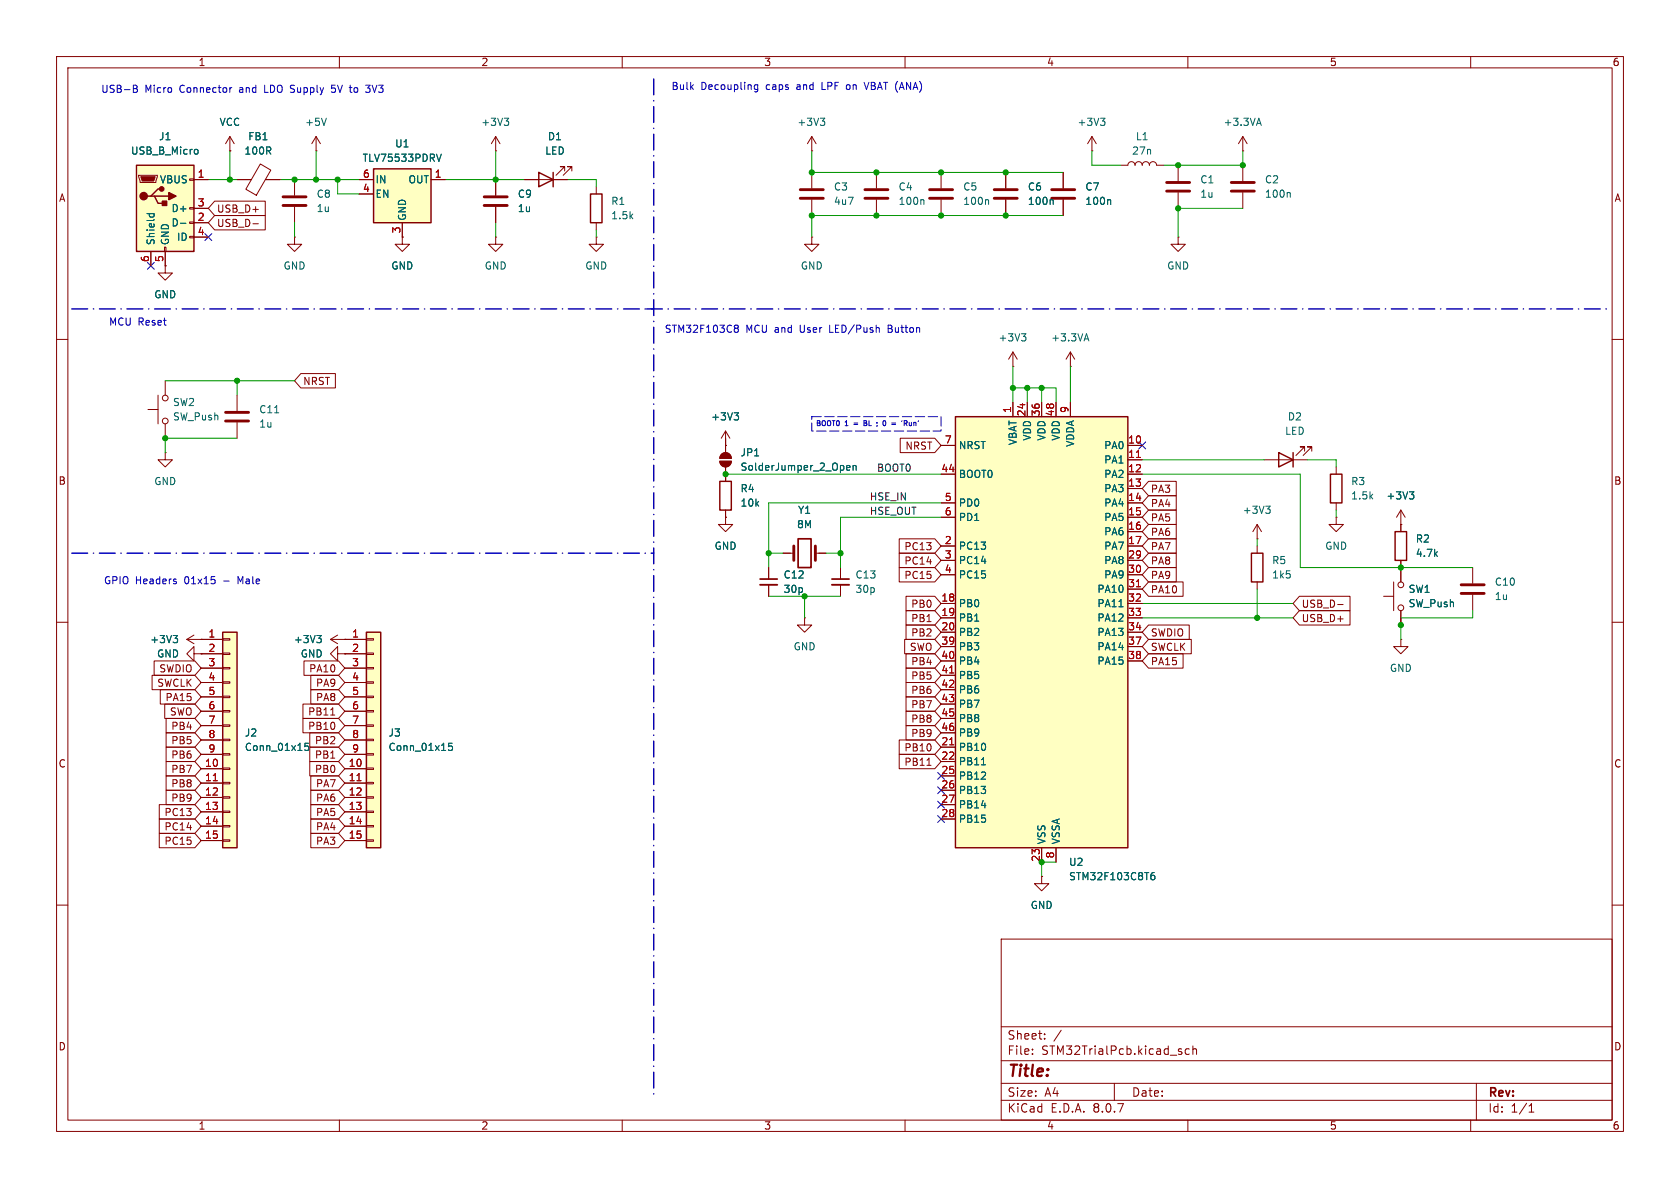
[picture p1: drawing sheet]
<svg xmlns="http://www.w3.org/2000/svg" width="297mm" height="210mm" viewBox="0 0 297 210" stroke-linecap="round" stroke-linejoin="round" font-family="sans-serif">
<g fill="none" stroke="#840000" stroke-width=".18">
<path d="M10 10h277v190h-277zM12 12h273v186h-273zM60 10v2M110 10v2M160 10v2M210 10v2M260 10v2M143.5 26.7h.1M143.5 24.1l-.8 1.3M143.5 24.1v2.6M143.5 30.5v2.8M143.5 35.3v2.8"/>
<path d="M143.5 24.1l.8 1.3M154.9 30.5v2.8M154.9 35.3v2.8M188 30.5v2.8M188 35.3v2.8M198.1 29.2h1.3a.64 .64 0 0 1 .6-.6 .64 .64 0 0 1 .7 .6 .64 .64 0 0 1 .6-.6 .64 .64 0 0 1 .6 .6 .64 .64 0 0 1 .7-.6 .64 .64 0 0 1 .6 .6 .64 .64 0 0 1 .6-.6 .64 .64 0 0 1 .7 .6h1.2M208.3 29.2v2.8M208.3 34v2.8M143.5 41.9v1.3h1.3l-1.3 1.3-1.3-1.3h1.3M143.5 41.9h.1M208.3 41.9v1.3h1.2l-1.2 1.3-1.3-1.3h1.3M208.3 41.9h.1"/>
<path d="M10 60h2M128.3 78.7h.1M128.3 76.2v3.8M128.3 76.2l-.8 1.3M128.3 76.2l.7 1.3M179.1 64.8h.1M179.1 62.2l-.8 1.3M179.1 62.2v2.6M179.1 62.2l.7 1.3M230.6 79.8v-.8h-.7h.7l-1.5 1.5M231.9 79.8v-.8h-.8h.8l-1.5 1.5M285 60h2"/>
<path d="M127.3 81.5h2a1.02 1.02 0 0 1-1 1 1.02 1.02 0 0 1-1-1zM127.5 80.3a1.02 1.02 0 0 1 1.2-.2 1.02 1.02 0 0 1 .6 .9h-2zM128.3 91.4v1.3h1.2l-1.2 1.3-1.3-1.3h1.3M128.3 91.4h.1M128.3 82.6v2.5M128.3 90.2v1.2M222.2 95.3h.1M222.2 92.7l-.7 1.3M222.2 92.7v2.6M222.2 96.5v1.3M222.2 92.7l.8 1.3M223.5 81.3h7.6"/>
<path d="M10 110h2M222.2 102.9v1.2M285 110h2M10 160h2M177 166h108v32h-108zM285 160h2M60 198v2M110 198v2M160 198v2M177 194.5h108M177 191.5h108M177 187.5h108"/>
<path d="M177 181.5h108M182.5 186.3v.1M182.5 185.5v.1M184.7 183.6v.1M184.7 182.8v.1M187.6 182.1l-1.3 2M197 191.5v3M208.9 186v.3M210 198v2M210.2 185.5l-.4-.1-.3 .3v.4l.2 .2h.5M210.9 185.5l.2-.1 .4 .1v.9M210.9 184.9v1.5"/>
<path d="M260 198v2M261 191.5v6.5M270.3 196.6h.9M270.3 195.5l.4-.4v1.5"/>
</g>
<path d="M141.5 35.1h4M141.5 33.5h4M152.9 35.1h4.1M152.9 33.5h4.1M185.9 35.1h4.1M185.9 33.5h4.1M206.2 33.8h4.1M206.2 32.3h4.1" fill="none" stroke="#840000" stroke-width=".51"/>
<path d="M127.3 85.1h2v5.1h-2zM221.2 97.8h2.1v5.1h-2.1zM226.1 80l2.5 1.3-2.5 1.3zM228.6 80v2.6" fill="none" stroke="#840000" stroke-width=".25"/>
<g fill="none" stroke="#006464" stroke-width=".18">
<path d="M145 20.9h.8l-.4 .5M145.6 21.4l.2 .2v.3l-.2 .3M163.2 35.3l.1 .2v.6M196.2 35.3l.2 .2v.6M180.6 59h.8l-.5 .5M181.1 59.5l.3 .2v.3l-.3 .3M129.8 73h.8l-.5 .5M130.3 73.5l.3 .2v.3l-.3 .2M149.7 82.7l.6-.1-.1-.3h-.4l-.1 .2v.6h.5M150.8 82.4l.2-.1h.3l.1 .8M150.8 82.3v.8M223.8 89.5h.7l-.4 .5"/>
<path d="M224.3 90l.2 .2v.3l-.2 .2"/>
</g>
<g fill="#840000" stroke="#840000" stroke-width=".18">
<path d="M127.3 81.5h2a1.02 1.02 0 0 1-1 1 1.02 1.02 0 0 1-1-1z"/>
<path d="M127.5 80.3a1.02 1.02 0 0 1 1.2-.2 1.02 1.02 0 0 1 .6 .9h-2z"/>
</g>
<path d="M168.9 73.7h30.5v76.2h-30.5z" fill="#ffffc2"/>
<path d="M95.2 30.5l2.6 1.3-2.6 1.2zM97.8 30.5v2.5M104.4 34.3h2v5.1h-2zM168.9 73.7h30.5v76.2h-30.5zM246.6 94h2.1v5.1h-2.1z" fill="none" stroke="#840000" stroke-width=".25"/>
<g fill="none" stroke="#840000" stroke-width=".18">
<path d="M87.6 26.7h.1M87.6 24.1v2.6M87.6 31.8v2.7M87.6 36.6v2.8M87.6 24.1l-.7 1.3M87.6 24.1l.8 1.3M92.7 31.8h7.6M99.8 30.2v-.7h-.7h.7l-1.5 1.5M101.1 30.2v-.7h-.8h.8l-1.5 1.5M105.4 33v1.3M105.4 39.4v1.2M87.6 41.9v1.3h1.3l-1.3 1.3-1.2-1.3h1.2"/>
<path d="M87.6 41.9h.1M166.4 78.7h2.5M179.1 71.1v2.6M181.6 71.1v2.6M184.1 71.1v2.6M186.7 71.1v2.6M189.2 64.8h.1M189.2 62.2v2.6M189.2 71.1v2.6M189.2 62.2l-.7 1.3M189.2 62.2l.8 1.3M199.4 78.7h2.5"/>
<path d="M166.4 83.8h2.5M166.4 88.9h2.5M166.4 91.4h2.5M166.4 96.5h2.5M166.4 99.1h2.5M199.4 81.3h2.5M199.4 83.8h2.5M199.4 86.4h2.5M199.4 88.9h2.5M199.4 91.4h2.5M199.4 94h2.5M199.4 96.5h2.5"/>
<path d="M199.4 99.1h2.5M236.2 91.4v1.3h1.3l-1.3 1.3-1.3-1.3h1.3M236.2 91.4h.1M247.6 92.7h.1M247.6 90.2l-.7 1.2M247.6 90.2v3.8M247.6 99.1v3.8M247.6 90.2l.8 1.2M166.4 106.7h2.5M166.4 109.2h2.5M166.4 111.8h2.5M166.4 101.6h2.5"/>
<path d="M166.4 114.3h2.5M166.4 116.8h2.5M166.4 119.4h2.5M199.4 106.7h2.5M199.4 109.2h2.5M199.4 111.8h2.5M199.4 101.6h2.5M199.4 104.1h2.5M199.4 114.3h2.5M199.4 116.8h2.5M244.6 105.4h1.8M246.4 102.9v5.1"/>
<path d="M247.6 113v1.3h1.3l-1.3 1.3-1.2-1.3h1.2M247.6 113h.1M247.6 108v2.5M166.4 132.1h2.5M166.4 134.6h2.5M166.4 137.2h2.5M166.4 139.7h2.5M166.4 121.9h2.5M166.4 124.5h2.5M166.4 127h2.5M166.4 129.5h2.5M166.4 142.2h2.5"/>
<path d="M166.4 144.8h2.5M184.1 154.9v1.3h1.3l-1.3 1.3-1.2-1.3h1.2M184.1 154.9h.1M184.1 149.9v2.5M186.7 149.9v2.5"/>
<circle cx="247.7" cy="107.4" r=".51"/>
<circle cx="247.7" cy="103.4" r=".51"/>
</g>
<path d="M200.9 80.9h.7M167.9 119h.7M200.9 103.7h.7M167.9 131.7h.7" fill="none" stroke="#a90000" stroke-width=".18"/>
<path d="M89.1 20.9h.8l-.4 .5M89.7 21.4l.2 .2v.3l-.2 .3M191.8 59.9h.6M192.1 59l.4 1.3M249.2 86.9h.7l-.4 .5M249.7 87.4l.2 .3v.3l-.2 .2M197.8 107.3h.7M173.5 135.2h.7M203.4 155l.3-.3h.2l.3 .3v.3l-.3 .2h-.3l-.2-.2M204.1 154.2l-.4 .1-.3 .5" fill="none" stroke="#006464" stroke-width=".18"/>
<path d="M85.6 36.3h4.1M85.6 34.8h4.1" fill="none" stroke="#840000" stroke-width=".51"/>
<path d="M66 29.8h10.2v9.6h-10.2z" fill="#ffffc2"/>
<path d="M66 29.8h10.2v9.6h-10.2zM235.2 83.8h2v5.1h-2z" fill="none" stroke="#840000" stroke-width=".25"/>
<g fill="none" stroke="#840000" stroke-width=".18">
<path d="M40.6 26.7h.1M40.6 24.1l-.7 1.3M40.6 24.1v2.6M40.6 24.1l.8 1.3M41.9 31.8h2.5M46 29l1.9 1.1-2.6 4.4-1.8-1zM46.9 31.8h2.6M55.9 26.7h.1M55.9 24.1l-.8 1.3M55.9 24.1v2.6M55.9 24.1l.7 1.3M63.5 31.8h2.5"/>
<path d="M63.5 34.3h2.5M71.1 39.4v2.5M76.2 31.8h2.5M29.2 47v1.3h1.3l-1.3 1.2-1.3-1.2h1.3M29.2 47h.1M52.1 41.9v1.3h1.2l-1.2 1.3-1.3-1.3h1.3M52.1 41.9h.1M236.2 82.6v1.2M236.2 88.9v1.3M148.6 100.3v2.1M148.6 103.4v2M260.3 100.3v2.8"/>
<path d="M260.3 105.2v2.8"/>
</g>
<path d="M57.7 20.9l-.4 1.3M78 27.2l-.4 1.3" fill="none" stroke="#006464" stroke-width=".18"/>
<path d="M258.3 104.9h4.1M258.3 103.4h4.1" fill="none" stroke="#840000" stroke-width=".51"/>
<path d="M147.1 103.4h3" fill="none" stroke="#840000" stroke-width=".33"/>
<path d="M147.1 102.4h3" fill="none" stroke="#840000" stroke-width=".3"/>
<path d="M24.1 29.2h10.2v15.3h-10.2z" fill="#ffffc2"/>
<path d="M24.1 29.2h10.2v15.3h-10.2zM26.7 34.7h.6l.6 1.2h1.3M27.3 34.7h2.5M28.6 33.4h-.7l-1.2 1.3h-.7" fill="none" stroke="#840000" stroke-width=".25"/>
<g fill="#840000" stroke="#840000" stroke-width=".25">
<path d="M29.8 34l1.3 .7-1.3 .6z"/>
<path d="M28.7 35.6h.8v.7h-.8z"/>
<circle cx="25.4" cy="34.7" r=".63"/>
<circle cx="28.6" cy="33.4" r=".38"/>
</g>
<g fill="none" stroke="#840000" stroke-width=".18">
<path d="M24.5 31h3.3v.2l-.2 1.1h-2.8zM33.5 39.2h.8v.3h-.8zM33.5 36.7h.8v.3h-.8zM33.5 31.6h.8v.3h-.8zM34.3 31.8h2.5M34.3 39.4h2.5M34.3 36.8h2.5M52.1 31.8v2.7M52.1 36.6v2.8M166.4 30.5v2.8M166.4 35.3v2.8M177.8 30.5v2.8"/>
<path d="M177.8 35.3v2.8M193 26.7h.1M193 24.1l-.7 1.3M193 24.1v2.6M193 24.1l.8 1.3M219.7 26.7h.1M219.7 24.1l-.8 1.3M219.7 24.1v2.6M219.7 29.2v2.8M219.7 34v2.8M219.7 24.1l.8 1.3M26.7 44.5v2.5"/>
<path d="M29.1 43.7h.2v.8h-.2zM29.2 44.5v2.5M33.5 41.8h.8v.2h-.8zM34.3 41.9h2.5M71.1 41.9v1.3h1.3l-1.3 1.3-1.3-1.3h1.3M71.1 41.9h.1M105.4 41.9v1.3h1.3l-1.3 1.3-1.3-1.3h1.3M105.4 41.9h.1M26.2 72.4h1.7M27.9 69.9v5M29.2 67.3v2.6M29.2 74.9v2.6"/>
<path d="M41.9 69.9v2.7M41.9 74.7v2.8M29.2 80v1.3h1.3l-1.3 1.3-1.3-1.3h1.3M29.2 80h.1M33 113l1.3 .8M33 113h2.6M34.3 115.6v-1.3l-1.3 1.3 1.3 1.2v-1.2h1.3M34.3 112.3l-1.3 .7M35.6 113h.1M35.6 115.6h.1M58.4 113h2.6M58.4 113l1.3 .8"/>
<path d="M59.7 115.6v-1.3l-1.3 1.3 1.3 1.2v-1.2h1.3M59.7 112.3l-1.3 .7M61 115.6h.1M61 113h.1"/>
<circle cx="29.2" cy="74.4" r=".51"/>
<circle cx="29.2" cy="70.4" r=".51"/>
</g>
<path d="M24.9 31.2h2.5l-.2 .8h-2.1z" fill="#840000" stroke="#840000" stroke-width=".18"/>
<g fill="none" stroke="#006464" stroke-width=".18">
<path d="M26 37.8h1.2M26.5 37.8l-.1 .3M27.2 37.8v.3M31.9 39.5h1M34.6 26.4l.3 .1 .1 .1v.5l-.4 .1M174.6 35.3l.2 .2v.6M186 35.3l.2 .2v.6M194.6 20.9h.7l-.4 .5M195.1 21.4l.2 .2v.3l-.2 .3M222.2 21.8h.7M222.6 20.9l.4 1.3M227.9 34l.2 .2v.7"/>
<path d="M48.6 73h.7M30.6 112.3h.8l-.4 .5M31.2 112.8l.2 .3v.3l-.2 .2M56 112.3h.8l-.4 .5M56.6 112.8l.2 .3v.3l-.2 .2"/>
</g>
<path d="M50 36.3h4.1M50 34.8h4.1M164.3 35.1h4.1M164.3 33.5h4.1M175.8 35.1h4M175.8 33.5h4M217.7 33.8h4M217.7 32.3h4M39.9 74.4h4M39.9 72.9h4" fill="none" stroke="#840000" stroke-width=".51"/>
<path d="M39.4 111.8h2.5v38.1h-2.5z" fill="#ffffc2"/>
<g fill="none" stroke="#840000" stroke-width=".18">
<path d="M35.6 113h3.8M35.6 115.6h3.8M35.6 118.1h3.8M39.4 118h1.2v.2h-1.2zM39.4 115.4h1.2v.3h-1.2zM39.4 112.9h1.2v.3h-1.2zM142.2 109.2v1.3h1.3l-1.3 1.3-1.2-1.3h1.2M142.2 109.2h.1M35.6 135.9h3.8M35.6 138.4h3.8M35.6 120.7h3.8M35.6 123.2h3.8"/>
<path d="M35.6 125.7h3.8M35.6 128.3h3.8M35.6 130.8h3.8M35.6 133.4h3.8M39.4 138.3h1.2v.3h-1.2zM39.4 135.8h1.2v.2h-1.2zM39.4 133.2h1.2v.3h-1.2zM39.4 130.7h1.2v.2h-1.2zM39.4 128.1h1.2v.3h-1.2zM39.4 125.6h1.2v.3h-1.2zM39.4 123.1h1.2v.2h-1.2zM39.4 120.5h1.2v.3h-1.2z"/>
<path d="M35.6 141h3.8M35.6 143.5h3.8M35.6 146.1h3.8M35.6 148.6h3.8M39.4 148.5h1.2v.2h-1.2zM39.4 145.9h1.2v.3h-1.2zM39.4 143.4h1.2v.2h-1.2zM39.4 140.8h1.2v.3h-1.2z"/>
</g>
<path d="M39.4 111.8h2.5v38.1h-2.5z" fill="none" stroke="#840000" stroke-width=".25"/>
<path d="M37.7 138h.7" fill="none" stroke="#a90000" stroke-width=".18"/>
<path d="M54.5 131.4h-.6v.6l.2-.1h.4l.1 .2-.1 .4-.1 .2-.5-.2" fill="none" stroke="#006464" stroke-width=".18"/>
<path d="M64.8 111.8h2.5v38.1h-2.5z" fill="#ffffc2"/>
<g fill="none" stroke="#840000" stroke-width=".18">
<path d="M34.3 31.8h2.5M34.3 39.4h2.5M34.3 36.8h2.5M37.9 38.1h9v2.5h-9l-1.1-1.2zM37.9 35.6h9v2.5h-9l-1.1-1.3zM40.6 26.7h.1M41.9 31.8h2.5M44.7 39.6h1M47 31.8h2.5M63.5 31.8h2.5M63.5 34.3h2.5M71.1 39.4v2.5"/>
<path d="M76.2 31.8h2.5M87.6 31.8v2.7M87.6 36.6v2.8M92.7 31.8h2.5M97.8 31.8h2.5M177.8 30.5v2.8M177.8 35.3v2.8M188 30.5v2.8M188 35.3v2.8M26.7 44.5v2.5M29.2 47h.1M29.2 44.5v2.5"/>
<path d="M34.3 41.9h2.5M71.1 41.9h.1M53.2 66h6.1v2.6h-6.1l-1.1-1.3zM128.3 78.7h.1M128.3 77.5v2.5M159.1 77.5h6.2l1.1 1.2-1.1 1.3h-6.2zM166.4 78.7h2.5M179.1 71.1v2.6M181.6 71.1v2.6M184.1 71.1v2.6M186.7 71.1v2.6M189.2 71.1v2.6"/>
<path d="M199.4 78.7h2.5M128.3 91.4h.1M128.3 82.6v2.5M128.3 90.2v1.2M138.4 97.8h1.9M144.1 97.8h1.9M159 95.2h6.3l1.1 1.3-1.1 1.3h-6.3zM159 97.8h6.3l1.1 1.3-1.1 1.2h-6.3zM166.4 83.8h2.5M166.4 88.9h2.5M166.4 91.4h2.5M166.4 96.5h2.5"/>
<path d="M166.4 99.1h2.5M199.4 81.3h2.5M199.4 83.8h2.5M199.4 86.4h2.5M199.4 88.9h2.5M199.4 91.4h2.5M199.4 94h2.5M199.4 96.5h2.5M199.4 99.1h2.5M203 97.8h4.9v2.5h-4.9l-1.1-1.2zM203 95.2h4.9v2.6h-4.9l-1.1-1.3zM203 92.7h4.9v2.6h-4.9l-1.1-1.3z"/>
<path d="M203 87.6h4.9v2.6h-4.9l-1.1-1.3zM203 90.2h4.9v2.5h-4.9l-1.1-1.3zM203 85.1h4.9v2.5h-4.9l-1.1-1.2zM247.6 92.7h.1M247.6 92.7v1.3M247.6 99.1v3.8M26.9 119.4h7.5l1.2 1.3-1.2 1.2h-7.5zM27.2 116.8h7.2l1.2 1.3-1.2 1.3h-7.2zM35.6 115.6h.1M35.6 113h.1M35.6 113h3.8M35.6 115.6h3.8"/>
<path d="M35.6 118.1h3.8M53.7 116.8h6.1l1.2 1.3-1.2 1.3h-6.1zM54.9 119.4h4.9l1.2 1.3-1.2 1.2h-4.9zM61 113h.1M61 115.6h.1M61 113h3.8M61 115.6h3.8M61 118.1h3.8M64.8 118h1.2v.2h-1.2zM64.8 115.4h1.2v.3h-1.2zM64.8 112.9h1.2v.3h-1.2zM135.9 100.3v2.1"/>
<path d="M135.9 103.4v2M159 100.3h6.3l1.1 1.3-1.1 1.3h-6.3zM159.9 113h5.4l1.1 1.3-1.1 1.3h-5.4zM160.2 105.4h5.1l1.1 1.3-1.1 1.3h-5.1zM160.2 107.9h5.1l1.1 1.3-1.1 1.3h-5.1zM160.2 110.5h5.1l1.1 1.3-1.1 1.2h-5.1zM160.2 115.6h5.1l1.1 1.2-1.1 1.3h-5.1zM160.2 118.1h5.1l1.1 1.3-1.1 1.3h-5.1zM166.4 106.7h2.5M166.4 109.2h2.5M166.4 111.8h2.5M166.4 101.6h2.5"/>
<path d="M166.4 114.3h2.5M166.4 116.8h2.5M166.4 119.4h2.5M199.4 106.7h2.5M199.4 109.2h2.5M199.4 111.8h2.5M199.4 101.6h2.5M199.4 104.1h2.5M199.4 114.3h2.5M199.4 116.8h2.5M203 115.6h6.2v2.5h-6.2l-1.1-1.3zM203 102.9h6.2v2.5h-6.2l-1.1-1.3z"/>
<path d="M203 113h7.6v2.6h-7.6l-1.1-1.3zM203 110.5h7.2v2.5h-7.2l-1.1-1.2zM203 100.3h4.9v2.6h-4.9l-1.1-1.3zM229.7 105.4h9v2.6h-9l-1.1-1.3zM229.7 107.9h9v2.6h-9l-1.1-1.3zM236.5 106.9h.9M247.6 108v2.5M28.3 121.9h6.1l1.2 1.3-1.2 1.3h-6.1zM29.1 124.5h5.3l1.2 1.2-1.2 1.3h-5.3zM29.4 137.2h5l1.2 1.2-1.2 1.3h-5zM29.4 127h5l1.2 1.3-1.2 1.2h-5zM29.4 134.6h5l1.2 1.3-1.2 1.3h-5z"/>
<path d="M29.4 132.1h5l1.2 1.3-1.2 1.2h-5zM29.4 129.5h5l1.2 1.3-1.2 1.3h-5zM29.4 139.7h5l1.2 1.3-1.2 1.2h-5zM35.6 135.9h3.8M35.6 138.4h3.8M35.6 120.7h3.8M35.6 123.2h3.8M35.6 125.7h3.8M35.6 128.3h3.8M35.6 130.8h3.8M35.6 133.4h3.8M53.6 124.5h6.2l1.2 1.2-1.2 1.3h-6.2z"/>
<path d="M53.6 127h6.2l1.2 1.3-1.2 1.2h-6.2zM54.8 134.6h5l1.2 1.3-1.2 1.3h-5zM54.8 132.1h5l1.2 1.3-1.2 1.2h-5zM54.8 129.5h5l1.2 1.3-1.2 1.3h-5zM54.9 137.2h4.9l1.2 1.2-1.2 1.3h-4.9zM54.9 121.9h4.9l1.2 1.3-1.2 1.3h-4.9zM54.9 139.7h4.9l1.2 1.3-1.2 1.2h-4.9zM58.5 126.4h.7M61 135.9h3.8M61 138.4h3.8M61 120.7h3.8M61 123.2h3.8"/>
<path d="M61 125.7h3.8M61 128.3h3.8M61 130.8h3.8M61 133.4h3.8M64.8 138.3h1.2v.3h-1.2zM64.8 135.8h1.2v.2h-1.2zM64.8 133.2h1.2v.3h-1.2zM64.8 130.7h1.2v.2h-1.2zM64.8 128.1h1.2v.3h-1.2zM64.8 125.6h1.2v.3h-1.2zM64.8 123.1h1.2v.2h-1.2zM64.8 120.5h1.2v.3h-1.2z"/>
<path d="M159 133.3h6.3l1.1 1.3-1.1 1.3h-6.3zM159 130.8h6.3l1.1 1.3-1.1 1.3h-6.3zM160.2 128.3h5.1l1.1 1.2-1.1 1.3h-5.1zM160.2 123.2h5.1l1.1 1.3-1.1 1.2h-5.1zM160.2 120.6h5.1l1.1 1.3-1.1 1.3h-5.1zM160.2 125.7h5.1l1.1 1.3-1.1 1.3h-5.1zM163.9 135.3h.7M166.4 132.1h2.5M166.4 134.6h2.5M166.4 137.2h2.5M166.4 139.7h2.5M166.4 121.9h2.5"/>
<path d="M166.4 124.5h2.5M166.4 127h2.5M166.4 129.5h2.5M28.2 147.3h6.2l1.2 1.3-1.2 1.3h-6.2zM28.2 142.2h6.2l1.2 1.3-1.2 1.3h-6.2zM28.2 144.8h6.2l1.2 1.3-1.2 1.2h-6.2zM35.6 141h3.8M35.6 143.5h3.8M35.6 146.1h3.8M35.6 148.6h3.8M54.9 142.2h4.9l1.2 1.3-1.2 1.3h-4.9zM54.9 147.3h4.9l1.2 1.3-1.2 1.3h-4.9z"/>
<path d="M54.9 144.8h4.9l1.2 1.3-1.2 1.2h-4.9zM61 141h3.8M61 143.5h3.8M61 146.1h3.8M61 148.6h3.8M64.8 148.5h1.2v.2h-1.2zM64.8 145.9h1.2v.3h-1.2zM64.8 143.4h1.2v.2h-1.2zM64.8 140.8h1.2v.3h-1.2zM166.4 142.2h2.5M166.4 144.8h2.5M184.1 154.9h.1"/>
<path d="M184.1 149.9v2.5M186.7 149.9v2.5"/>
</g>
<path d="M64.8 111.8h2.5v38.1h-2.5z" fill="none" stroke="#840000" stroke-width=".25"/>
<path d="M200.9 80.9h.7M167.9 119h.7M200.9 103.7h.7M37.7 138h.7M63.1 138h.7M167.9 131.7h.7" fill="none" stroke="#a90000" stroke-width=".18"/>
<g fill="none" stroke="#006464" stroke-width=".18">
<path d="M26 37.8h1.2M26.5 37.8l-.1 .3M27.2 37.8v.3M31.9 39.5h1M34.6 26.4l.3 .1 .1 .1v.5l-.4 .1M78 27.2l-.4 1.3M186 35.3l.2 .2v.6M196.2 35.3l.2 .2v.6M129.8 73h.8l-.5 .5M130.3 73.5l.3 .2v.3l-.3 .2M149.7 82.7l.6-.1-.1-.3h-.4l-.1 .2v.6h.5M150.8 82.4l.2-.1h.3l.1 .8"/>
<path d="M150.8 82.3v.8M249.2 86.9h.7l-.4 .5M249.7 87.4l.2 .3v.3l-.2 .2M30.6 112.3h.8l-.4 .5M31.2 112.8l.2 .3v.3l-.2 .2M56 112.3h.8l-.4 .5M56.6 112.8l.2 .3v.3l-.2 .2M197.8 107.3h.7M54.5 131.4h-.6v.6l.2-.1h.4l.1 .2-.1 .4-.1 .2-.5-.2M79.9 131.4h-.6v.6l.2-.1h.4l.1 .2-.1 .4-.1 .2-.5-.2M173.5 135.2h.7M203.4 155l.3-.3h.2l.3 .3v.3l-.3 .2h-.3l-.2-.2"/>
<path d="M204.1 154.2l-.4 .1-.3 .5"/>
</g>
<path d="M134.4 103.4h3" fill="none" stroke="#840000" stroke-width=".33"/>
<path d="M141.1 95.3h2.3v5h-2.3zM134.4 102.4h3" fill="none" stroke="#840000" stroke-width=".3"/>
<path d="M140.3 96.5v2.6M144.1 96.5v2.6" fill="none" stroke="#840000" stroke-width=".51"/>
<g fill="none" stroke="#0000c2" stroke-width=".18">
<path d="M23.6 15.1l.6 .1v.2l-.2 .3M23.6 15.7h.4M24 15.7l.3 .2-.1 .3-.6 .1M41 15.5l-.4 .2M58.6 16.2l.5 .1M59.3 15.1h-.7v.6l.5-.2M61.7 15.5h.5M62.1 16.3h.1M64.6 15.1h.8l-.4 .4 .3 .1 .1 .2M65.4 16.1l-.2 .2h-.4M134 15v1l-.3 .2h-.3M134 15h-.4l-.3 .2 .2 .6h.5"/>
<path d="M149.7 15l-.1 .2 .1 .6M152.8 14.6l.4 1.2M129.9 58h.1M129.9 57.5h.4l.2 .1v.2l-.2 .2M130 58h.3M130 58l-.1 .1M130.3 58l.2 .3v.3l-.2 .1h-.4M157 58.1h.4M157.4 57.5h-.4v1.2h.5M149.6 74.5l.1-.1v.9M152.7 74.8h.3M153 74.4h-.3v.9h.4"/>
<path d="M156.1 74.7l.2-.3a.48 .48 0 0 1 .3 .3 .48 .48 0 0 1-.1 .5M157.7 74.8h.6M157.7 75h.6M159.5 74.4l-.1 .1M159.9 74.8h.4v-.4h-.4v.9M160.1 74.8l.3 .5M31.1 102.8v.3"/>
</g>
<path d="M143.5 73.7h22.9v2.5h-22.9z" fill="none" stroke="#0000c2" stroke-width=".18" stroke-dasharray="1.7 .6"/>
<path d="M115.6 14v180.3M12.7 54.6h102.9M114.3 54.6h170.2M12.7 97.8h102.9" fill="none" stroke="#0000c2" stroke-width=".25" stroke-dasharray="2.8 1 .1 1"/>
<g fill="none" stroke="#009600" stroke-width=".18">
<path d="M36.8 31.8h5.1M40.6 26.7v5.1M49.5 31.8h14M52.1 39.4v2.5M55.9 26.7v5.1M59.7 31.8v2.5h3.8M78.7 31.8h14M87.6 26.7v5.1M87.6 39.4v2.5M100.3 31.8h5.1v1.2M143.5 26.7v3.8h44.5M188 38.1h-44.5v3.8"/>
<path d="M193 26.7v2.5h5.1M219.7 36.8h-11.4v5.1M219.7 26.7v2.5h-14M105.4 40.6v1.3M29.2 67.3h22.9M41.9 77.5h-12.7v2.5M41.9 67.3v2.6M128.3 77.5v1.2M179.1 64.8v6.3M179.1 68.6h7.6v2.5M181.6 68.6v2.5M184.1 68.6v2.5"/>
<path d="M189.2 64.8v6.3M135.9 97.8h2.5M146 97.8h2.6M166.4 91.4h-17.8v8.9M166.4 88.9h-30.5v11.4M166.4 83.8h-38.1v1.3M201.9 83.8h28v16.5h30.4M201.9 81.3h21.6M222.2 95.3v1.2M231.1 81.3h5.1v1.3M236.2 90.2v1.2M135.9 105.4h12.7"/>
<path d="M142.2 105.4v3.8M201.9 109.2h26.7M201.9 106.7h26.7M222.2 104.1v5.1M260.3 108v1.2h-12.7v3.8M186.7 152.4h-2.6v2.5"/>
</g>
<g fill="none" stroke="#000084" stroke-width=".18">
<path d="M26.1 46.4l1.2 1.2M27.3 46.4l-1.2 1.2M36.2 41.3l1.2 1.2M37.4 41.3l-1.2 1.2M201.3 78.1l1.2 1.2M202.5 78.1l-1.2 1.2M165.8 139.1l1.2 1.2M165.8 136.6l1.2 1.2M167 139.1l-1.2 1.2M167 136.6l-1.2 1.2M165.8 141.6l1.2 1.2M165.8 144.2l1.2 1.2"/>
<path d="M167 141.6l-1.2 1.2M167 144.2l-1.2 1.2"/>
</g>
<g fill="#009600" stroke="#009600" stroke-width=".18">
<circle cx="208.3" cy="36.8" r=".46"/>
<circle cx="219.7" cy="29.2" r=".46"/>
<circle cx="208.3" cy="29.2" r=".46"/>
<circle cx="179.1" cy="68.6" r=".46"/>
<circle cx="181.6" cy="68.6" r=".46"/>
<circle cx="184.1" cy="68.6" r=".46"/>
<circle cx="247.6" cy="110.5" r=".46"/>
<circle cx="247.6" cy="100.3" r=".46"/>
<circle cx="154.9" cy="38.1" r=".46"/>
<circle cx="154.9" cy="30.5" r=".46"/>
<circle cx="166.4" cy="30.5" r=".46"/>
<circle cx="166.4" cy="38.1" r=".46"/>
<circle cx="143.5" cy="38.1" r=".46"/>
<circle cx="177.8" cy="38.1" r=".46"/>
<circle cx="177.8" cy="30.5" r=".46"/>
<circle cx="184.1" cy="152.4" r=".46"/>
<circle cx="222.2" cy="109.2" r=".46"/>
<circle cx="142.2" cy="105.4" r=".46"/>
<circle cx="128.3" cy="83.8" r=".46"/>
<circle cx="135.9" cy="97.8" r=".46"/>
<circle cx="148.6" cy="97.8" r=".46"/>
<circle cx="143.5" cy="30.5" r=".46"/>
<circle cx="55.9" cy="31.8" r=".46"/>
<circle cx="59.7" cy="31.8" r=".46"/>
<circle cx="87.6" cy="31.8" r=".46"/>
<circle cx="41.9" cy="67.3" r=".46"/>
<circle cx="52.1" cy="31.8" r=".46"/>
<circle cx="40.6" cy="31.8" r=".46"/>
<circle cx="29.2" cy="77.5" r=".46"/>
</g>
<text font-size="2.8" fill="#840000" x="178" y="190.9">Title:</text>
<g font-size="2.1" fill="#840000">
<text x="178" y="184">Sheet:</text>
<text x="178" y="186.7">File:</text>
<text x="184.1" y="186.7">STM32TrialPcb.kicad_sch</text>
<text x="178" y="196.9">KiCad</text>
<text x="178" y="194.1">Size:</text>
<text x="184.7" y="194.1">A4</text>
<text x="185.7" y="196.9">E.D.A.</text>
<text x="193.3" y="196.9">8.0.7</text>
<text x="200" y="194.1">Date:</text>
<text x="263" y="194.3">Rev:</text>
<text x="263" y="196.9">Id:</text>
<text x="267.1" y="196.9">1/1</text>
</g>
<g font-size="1.8" fill="#840000">
<text x="35" y="11.9">1</text>
<text x="85" y="11.9">2</text>
<text x="135" y="11.9">3</text>
<text x="185" y="11.9">4</text>
<text x="235" y="11.9">5</text>
<text x="285" y="11.9">6</text>
<text x="10.3" y="35.9">A</text>
<text x="285.3" y="35.9">A</text>
<text x="38.3" y="40.3">USB_D-</text>
<text x="38.3" y="37.8">USB_D+</text>
<text x="53.5" y="68.3">NRST</text>
<text x="160" y="79.7">NRST</text>
<text x="10.3" y="85.9">B</text>
<text x="203.4" y="89.9">PA4</text>
<text x="203.4" y="87.3">PA3</text>
<text x="285.3" y="85.9">B</text>
<text x="203.4" y="94.9">PA6</text>
<text x="203.4" y="92.4">PA5</text>
<text x="159.8" y="97.5">PC13</text>
<text x="159.8" y="100">PC14</text>
<text x="203.4" y="100">PA8</text>
<text x="203.4" y="97.5">PA7</text>
<text x="159.8" y="102.6">PC15</text>
<text x="161" y="107.6">PB0</text>
<text x="203.4" y="105.1">PA10</text>
<text x="203.4" y="102.6">PA9</text>
<text x="230" y="107.6">USB_D-</text>
<text x="161" y="110.2">PB1</text>
<text x="161" y="112.7">PB2</text>
<text x="203.4" y="112.7">SWDIO</text>
<text x="230" y="110.2">USB_D+</text>
<text x="28.1" y="119.1">SWDIO</text>
<text x="54.6" y="119.1">PA10</text>
<text x="160.7" y="115.3">SWO</text>
<text x="161" y="117.8">PB4</text>
<text x="203.4" y="117.8">PA15</text>
<text x="203.4" y="115.3">SWCLK</text>
<text x="27.7" y="121.6">SWCLK</text>
<text x="29.2" y="124.1">PA15</text>
<text x="55.8" y="121.6">PA9</text>
<text x="55.8" y="124.1">PA8</text>
<text x="161" y="125.4">PB7</text>
<text x="161" y="122.9">PB6</text>
<text x="161" y="120.3">PB5</text>
<text x="29.9" y="126.7">SWO</text>
<text x="30.2" y="129.2">PB4</text>
<text x="30.2" y="131.8">PB5</text>
<text x="54.4" y="126.7">PB11</text>
<text x="54.4" y="129.2">PB10</text>
<text x="55.6" y="131.8">PB2</text>
<text x="161" y="130.5">PB9</text>
<text x="161" y="128">PB8</text>
<text x="10.3" y="135.9">C</text>
<text x="30.2" y="136.8">PB7</text>
<text x="30.2" y="134.3">PB6</text>
<text x="55.6" y="136.8">PB0</text>
<text x="55.6" y="134.3">PB1</text>
<text x="159.8" y="135.6">PB11</text>
<text x="159.8" y="133">PB10</text>
<text x="285.3" y="135.9">C</text>
<text x="30.2" y="139.4">PB8</text>
<text x="30.2" y="141.9">PB9</text>
<text x="55.8" y="139.4">PA7</text>
<text x="55.8" y="141.9">PA6</text>
<text x="29" y="149.5">PC15</text>
<text x="29" y="144.5">PC13</text>
<text x="29" y="147">PC14</text>
<text x="55.8" y="144.5">PA5</text>
<text x="55.8" y="149.5">PA3</text>
<text x="55.8" y="147">PA4</text>
<text x="10.3" y="185.9">D</text>
<text x="285.3" y="185.9">D</text>
<text x="35" y="199.9">1</text>
<text x="85" y="199.9">2</text>
<text x="135" y="199.9">3</text>
<text x="185" y="199.9">4</text>
<text x="235" y="199.9">5</text>
<text x="285" y="199.9">6</text>
</g>
<g font-size="1.8" fill="#0000c2">
<text x="17.8" y="16.6">USB-B</text>
<text x="25.6" y="16.6">Micro</text>
<text x="31.9" y="16.6">Connector</text>
<text x="42.6" y="16.6">and</text>
<text x="47.2" y="16.6">LDO Supply</text>
<text x="59.5" y="16.6">5V</text>
<text x="62.9" y="16.6">to</text>
<text x="66" y="16.6">3V3</text>
<text x="118.6" y="16.1">Bulk</text>
<text x="123.9" y="16.1">Decoupling</text>
<text x="135.5" y="16.1">caps</text>
<text x="141.1" y="16.1">and</text>
<text x="145.7" y="16.1">LPF</text>
<text x="150.3" y="16.1">on</text>
<text x="153.8" y="16.1">VBAT (ANA)</text>
<text x="19.2" y="57.8">MCU Reset</text>
<text x="117.4" y="59">STM32F103C8</text>
<text x="131.8" y="59">MCU and</text>
<text x="141.7" y="59">User</text>
<text x="147.1" y="59">LED/Push</text>
<text x="157.6" y="59">Button</text>
<text x="18.3" y="103.5">GPIO Headers</text>
<text x="32.7" y="103.5">01x15</text>
<text x="39.8" y="103.5">-</text>
<text x="42.5" y="103.5">Male</text>
</g>
<g font-size="1.8" fill="#006464">
<text x="38.7" y="22.5">VCC</text>
<text x="53.8" y="22.5">+5V</text>
<text x="85" y="22.5">+3V3</text>
<text x="140.9" y="22.5">+3V3</text>
<text x="190.4" y="22.5">+3V3</text>
<text x="216.2" y="22.5">+3.3VA</text>
<text x="23.1" y="27.5">USB_B_Micro</text>
<text x="28" y="25">J1</text>
<text x="43.1" y="27.5">100R</text>
<text x="43.8" y="25">FB1</text>
<text x="64" y="28.8">TLV75533PDRV</text>
<text x="69.7" y="26.3">U1</text>
<text x="96.3" y="27.5">LED</text>
<text x="96.8" y="25">D1</text>
<text x="200" y="27.5">27n</text>
<text x="200.7" y="25">L1</text>
<text x="28.2" y="32.6">VBUS</text>
<text x="55.9" y="35.2">C8</text>
<text x="66.3" y="35.2">EN</text>
<text x="66.3" y="32.6">IN</text>
<text x="72.1" y="32.6">OUT</text>
<text x="91.4" y="35.2">C9</text>
<text x="147.3" y="33.9">C3</text>
<text x="158.8" y="33.9">C4</text>
<text x="170.2" y="33.9">C5</text>
<text x="181.6" y="33.9">C6</text>
<text x="191.8" y="33.9">C7</text>
<text x="212.1" y="32.6">C1</text>
<text x="212.1" y="35.2">1u</text>
<text x="223.5" y="32.6">C2</text>
<text x="223.5" y="35.2">100n</text>
<text x="30.2" y="40.2">D-</text>
<text x="30.2" y="37.7">D+</text>
<text x="55.9" y="37.7">1u</text>
<text x="72" y="39.1" transform="rotate(-90 72 39.1)">GND</text>
<text x="91.4" y="37.7">1u</text>
<text x="108" y="36.4">R1</text>
<text x="108" y="39">1.5k</text>
<text x="147.3" y="36.4">4u7</text>
<text x="158.8" y="36.4">100n</text>
<text x="170.2" y="36.4">100n</text>
<text x="181.6" y="36.4">100n</text>
<text x="191.8" y="36.4">100n</text>
<text x="27.5" y="43.4" transform="rotate(-90 27.5 43.4)">Shield</text>
<text x="30.1" y="43.4" transform="rotate(-90 30.1 43.4)">GND</text>
<text x="31.2" y="42.8">ID</text>
<text x="50" y="47.9">GND</text>
<text x="69.1" y="47.9">GND</text>
<text x="85.6" y="47.9">GND</text>
<text x="103.4" y="47.9">GND</text>
<text x="141.5" y="47.9">GND</text>
<text x="206.2" y="47.9">GND</text>
<text x="27.2" y="52.9">GND</text>
<text x="176.4" y="60.6">+3V3</text>
<text x="185.7" y="60.6">+3.3VA</text>
<text x="30.5" y="72">SW2</text>
<text x="30.5" y="74.5">SW_Push</text>
<text x="45.7" y="75.8">1u</text>
<text x="45.7" y="73.3">C11</text>
<text x="125.6" y="74.5">+3V3</text>
<text x="182.5" y="78" transform="rotate(-90 182.5 78)">VDD</text>
<text x="185" y="78" transform="rotate(-90 185 78)">VDD</text>
<text x="187.6" y="78" transform="rotate(-90 187.6 78)">VDD</text>
<text x="227.1" y="77.1">LED</text>
<text x="227.6" y="74.5">D2</text>
<text x="130.8" y="80.9">JP1</text>
<text x="130.8" y="83.4">SolderJumper_2_Open</text>
<text x="169.4" y="79.6">NRST</text>
<text x="179.9" y="78.8" transform="rotate(-90 179.9 78.8)">VBAT</text>
<text x="190.1" y="79.1" transform="rotate(-90 190.1 79.1)">VDDA</text>
<text x="195.1" y="79.6">PA0</text>
<text x="195.1" y="82.1">PA1</text>
<text x="27.2" y="86">GND</text>
<text x="130.8" y="87.2">R4</text>
<text x="130.8" y="89.8">10k</text>
<text x="169.4" y="84.7">BOOT0</text>
<text x="169.4" y="89.8">PD0</text>
<text x="195.1" y="84.7">PA2</text>
<text x="195.1" y="87.2">PA3</text>
<text x="195.1" y="89.8">PA4</text>
<text x="238.8" y="86">R3</text>
<text x="238.8" y="88.5">1.5k</text>
<text x="245" y="88.5">+3V3</text>
<text x="140.8" y="93.6">8M</text>
<text x="141" y="91">Y1</text>
<text x="169.4" y="92.3">PD1</text>
<text x="195.1" y="92.3">PA5</text>
<text x="195.1" y="94.8">PA6</text>
<text x="219.6" y="91">+3V3</text>
<text x="126.2" y="97.4">GND</text>
<text x="169.4" y="97.4">PC13</text>
<text x="169.4" y="99.9">PC14</text>
<text x="195.1" y="97.4">PA7</text>
<text x="195.1" y="99.9">PA8</text>
<text x="224.8" y="99.9">R5</text>
<text x="234.2" y="97.4">GND</text>
<text x="250.2" y="96.1">R2</text>
<text x="250.2" y="98.7">4.7k</text>
<text x="138.4" y="102.5">C12</text>
<text x="138.4" y="105">30p</text>
<text x="151.1" y="102.5">C13</text>
<text x="151.1" y="105">30p</text>
<text x="169.4" y="107.5">PB0</text>
<text x="169.4" y="102.5">PC15</text>
<text x="193.9" y="105">PA10</text>
<text x="193.9" y="107.5">PA11</text>
<text x="195.1" y="102.5">PA9</text>
<text x="224.8" y="102.5">1k5</text>
<text x="248.9" y="105">SW1</text>
<text x="248.9" y="107.5">SW_Push</text>
<text x="264.2" y="106.3">1u</text>
<text x="264.2" y="103.7">C10</text>
<text x="26.5" y="113.9">+3V3</text>
<text x="51.9" y="113.9">+3V3</text>
<text x="169.4" y="110.1">PB1</text>
<text x="169.4" y="112.6">PB2</text>
<text x="193.9" y="110.1">PA12</text>
<text x="193.9" y="112.6">PA13</text>
<text x="27.7" y="116.4">GND</text>
<text x="53.1" y="116.4">GND</text>
<text x="140.2" y="115.2">GND</text>
<text x="169.4" y="115.2">PB3</text>
<text x="169.4" y="117.7">PB4</text>
<text x="193.9" y="115.2">PA14</text>
<text x="193.9" y="117.7">PA15</text>
<text x="245.6" y="119">GND</text>
<text x="169.4" y="120.2">PB5</text>
<text x="169.4" y="122.8">PB6</text>
<text x="169.4" y="125.3">PB7</text>
<text x="43.2" y="130.4">J2</text>
<text x="68.6" y="130.4">J3</text>
<text x="169.4" y="127.9">PB8</text>
<text x="169.4" y="130.4">PB9</text>
<text x="43.2" y="132.9">Conn_01x15</text>
<text x="68.6" y="132.9">Conn_01x15</text>
<text x="169.4" y="132.9">PB10</text>
<text x="169.4" y="135.5">PB11</text>
<text x="169.4" y="138">PB12</text>
<text x="169.4" y="140.6">PB13</text>
<text x="169.4" y="143.1">PB14</text>
<text x="169.4" y="145.6">PB15</text>
<text x="185" y="149.4" transform="rotate(-90 185 149.4)">VSS</text>
<text x="187.6" y="149.4" transform="rotate(-90 187.6 149.4)">VSSA</text>
<text x="188.9" y="153.3">U2</text>
<text x="188.9" y="155.8">STM32F103C8T6</text>
<text x="182.1" y="160.9">GND</text>
</g>
<g font-size="1.8" fill="#a90000">
<text x="34.9" y="31.5">1</text>
<text x="64.1" y="34">4</text>
<text x="64.1" y="31.5">6</text>
<text x="76.8" y="31.5">1</text>
<text x="34.9" y="39.1">2</text>
<text x="34.9" y="36.6">3</text>
<text x="34.9" y="41.7">4</text>
<text x="70.9" y="41.3" transform="rotate(-90 70.9 41.3)">3</text>
<text x="26.4" y="46.4" transform="rotate(-90 26.4 46.4)">6</text>
<text x="29" y="46.4" transform="rotate(-90 29 46.4)">5</text>
<text x="178.8" y="73.1" transform="rotate(-90 178.8 73.1)">1</text>
<text x="181.4" y="73.7" transform="rotate(-90 181.4 73.7)">24</text>
<text x="183.9" y="73.7" transform="rotate(-90 183.9 73.7)">36</text>
<text x="186.4" y="73.7" transform="rotate(-90 186.4 73.7)">48</text>
<text x="189" y="73.1" transform="rotate(-90 189 73.1)">9</text>
<text x="166.3" y="83.6">44</text>
<text x="166.9" y="78.5">7</text>
<text x="199.3" y="78.5">10</text>
<text x="199.3" y="81">11</text>
<text x="199.3" y="83.6">12</text>
<text x="166.9" y="88.6">5</text>
<text x="199.3" y="86.1">13</text>
<text x="199.3" y="88.6">14</text>
<text x="166.9" y="91.2">6</text>
<text x="199.3" y="91.2">15</text>
<text x="199.3" y="93.7">16</text>
<text x="166.9" y="96.3">2</text>
<text x="166.9" y="98.8">3</text>
<text x="166.9" y="101.3">4</text>
<text x="199.3" y="96.3">17</text>
<text x="199.3" y="98.8">29</text>
<text x="199.3" y="101.3">30</text>
<text x="166.3" y="106.4">18</text>
<text x="199.3" y="103.9">31</text>
<text x="199.3" y="106.4">32</text>
<text x="36.8" y="112.8">1</text>
<text x="62.2" y="112.8">1</text>
<text x="166.3" y="109">19</text>
<text x="166.3" y="111.5">20</text>
<text x="199.3" y="109">33</text>
<text x="199.3" y="111.5">34</text>
<text x="36.8" y="115.3">2</text>
<text x="36.8" y="117.9">3</text>
<text x="62.2" y="115.3">2</text>
<text x="62.2" y="117.9">3</text>
<text x="166.3" y="114">39</text>
<text x="166.3" y="116.6">40</text>
<text x="166.3" y="119.1">41</text>
<text x="199.3" y="114">37</text>
<text x="199.3" y="116.6">38</text>
<text x="36.8" y="120.4">4</text>
<text x="36.8" y="122.9">5</text>
<text x="36.8" y="125.5">6</text>
<text x="62.2" y="120.4">4</text>
<text x="62.2" y="122.9">5</text>
<text x="62.2" y="125.5">6</text>
<text x="166.3" y="121.7">42</text>
<text x="166.3" y="124.2">43</text>
<text x="36.8" y="128">7</text>
<text x="36.8" y="130.6">8</text>
<text x="62.2" y="128">7</text>
<text x="62.2" y="130.6">8</text>
<text x="166.3" y="131.8">21</text>
<text x="166.3" y="126.7">45</text>
<text x="166.3" y="129.3">46</text>
<text x="36.2" y="135.6">10</text>
<text x="36.8" y="133.1">9</text>
<text x="61.6" y="135.6">10</text>
<text x="62.2" y="133.1">9</text>
<text x="166.3" y="134.4">22</text>
<text x="166.3" y="136.9">25</text>
<text x="36.2" y="138.2">11</text>
<text x="36.2" y="140.7">12</text>
<text x="36.2" y="143.3">13</text>
<text x="61.6" y="138.2">11</text>
<text x="61.6" y="140.7">12</text>
<text x="61.6" y="143.3">13</text>
<text x="166.3" y="139.4">26</text>
<text x="166.3" y="142">27</text>
<text x="36.2" y="145.8">14</text>
<text x="36.2" y="148.3">15</text>
<text x="61.6" y="145.8">14</text>
<text x="61.6" y="148.3">15</text>
<text x="166.3" y="144.5">28</text>
<text x="183.9" y="152.4" transform="rotate(-90 183.9 152.4)">23</text>
<text x="186.4" y="151.8" transform="rotate(-90 186.4 151.8)">8</text>
</g>
<g font-size="1.8" fill="#0f0f0f">
<text x="154.9" y="83.5">BOOT0</text>
<text x="153.7" y="88.6">HSE_IN</text>
<text x="153.7" y="91.1">HSE_OUT</text>
</g>
<g font-size="1.2" fill="#0000c2">
<text x="144.2" y="75.7">BOOT0</text>
<text x="149.4" y="75.7">1</text>
<text x="151.2" y="75.7">=</text>
<text x="153.3" y="75.7">BL</text>
<text x="155.8" y="75.7">;</text>
<text x="161.1" y="75.7">'Run'</text>
</g>
</svg>
